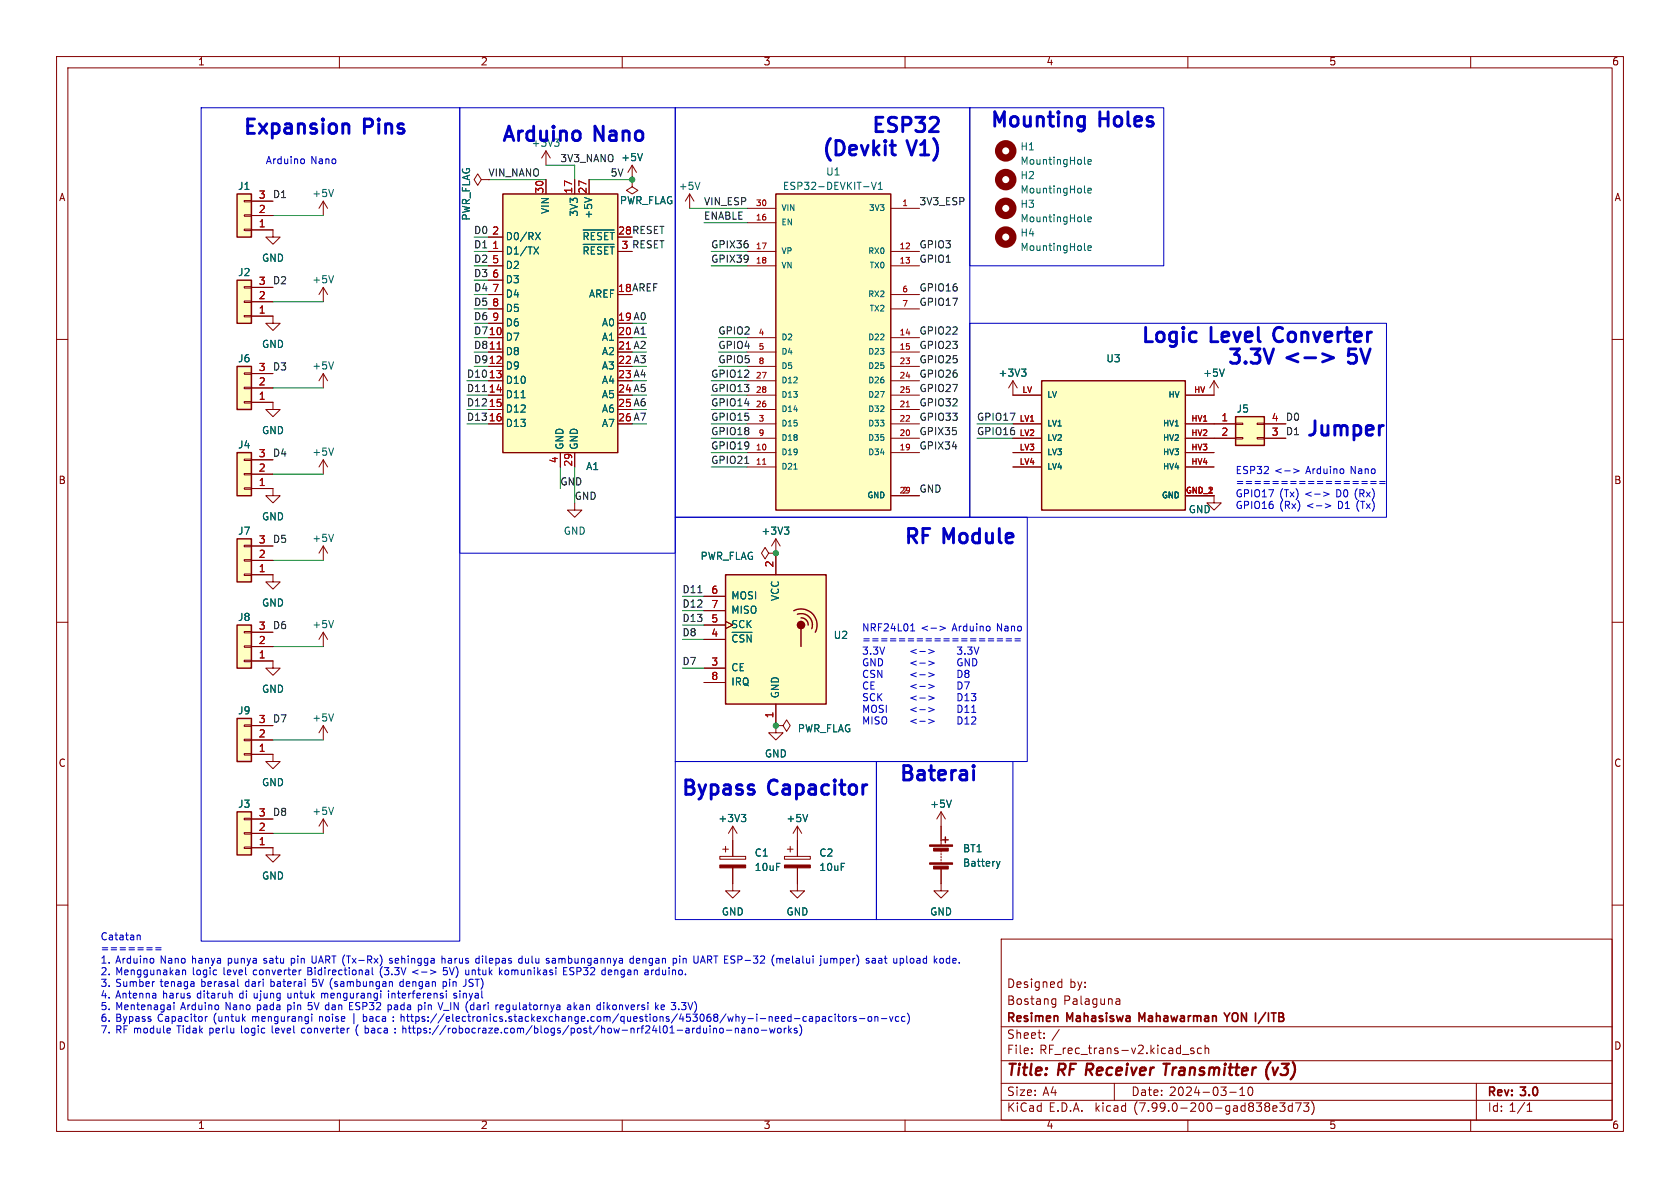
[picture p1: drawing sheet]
<svg xmlns="http://www.w3.org/2000/svg" width="297mm" height="210mm" viewBox="0 0 297 210" stroke-linecap="round" stroke-linejoin="round" font-family="sans-serif">
<g fill="none" stroke="#840000" stroke-width=".18">
<path d="M10 10h277v190h-277zM12 12h273v186h-273zM60 10v2M110 10v2M160 10v2M210 10v2M260 10v2M43.2 35.4h1.2v.3h-1.2zM43.2 38h1.2v.2h-1.2zM44.4 38.1h3.9M44.4 35.6h3.9M57.1 35.6l-.7 1.2"/>
<path d="M57.1 35.6v2.5M57.1 35.6l.8 1.2M85.1 31.8l-.6-1.1-.7 1.1 .7 1 .6-1h1.3M96.5 26.7v2.5M96.5 31.8v2.5M96.5 26.7l-.7 1.2M96.5 26.7l.8 1.2M101.6 31.8v2.5M104.1 31.8v2.5M111.8 31.8v1.2l1 .7-1 .6-1.1-.6 1.1-.7M111.8 31.8h.1M111.8 29.2l-.8 1.3"/>
<path d="M111.8 29.2v2.6M111.8 29.2l.7 1.3M121.9 34.3l-.7 1.3M121.9 34.3v2.5M121.9 34.3l.8 1.3M132.1 36.8h5.1M132.1 39.4h5.1M157.5 36.8h5.1M10 60h2M43.2 50.7h1.2v.2h-1.2zM43.2 53.2h1.2v.3h-1.2zM43.2 55.8h1.2v.2h-1.2z"/>
<path d="M43.2 40.5h1.2v.3h-1.2zM44.4 55.9h3.9v1.3h1.2l-1.2 1.2-1.3-1.2h1.3M44.4 40.6h3.9v1.3h1.2l-1.2 1.3-1.3-1.3h1.3M44.4 53.3h3.9M44.4 50.8h3.9M57.1 50.8v2.5M57.1 50.8l-.7 1.3M57.1 50.8l.8 1.3M86.4 44.5h2.5M86.4 47h2.5M86.4 59.7h2.5M86.4 52.1h2.5"/>
<path d="M86.4 54.6h2.5M86.4 41.9h2.5M86.4 49.5h2.5M86.4 57.2h2.5M109.2 44.5h2.6M132.1 44.5h5.1M132.1 47h5.1M132.1 59.7h5.1M157.5 44.5h5.1M157.5 47h5.1M157.5 59.7h5.1M157.5 52.1h5.1"/>
<path d="M157.5 54.6h5.1M285 60h2M43.2 65.9h1.2v.3h-1.2zM43.2 68.5h1.2v.2h-1.2zM43.2 71h1.2v.2h-1.2zM44.4 71.1h3.9v1.3h1.2l-1.2 1.3-1.3-1.3h1.3M44.4 68.6h3.9M44.4 66h3.9M57.1 66v2.6M57.1 66l-.7 1.3M57.1 66l.8 1.3M86.4 62.2h2.5"/>
<path d="M86.4 72.4h2.5M86.4 74.9h2.5M86.4 64.8h2.5M86.4 67.3h2.5M86.4 69.9h2.5M132.1 62.2h5.1M132.1 77.5h5.1M132.1 72.4h5.1M132.1 74.9h5.1M132.1 64.8h5.1M132.1 67.3h5.1M132.1 69.9h5.1"/>
<path d="M157.5 62.2h5.1M157.5 77.5h5.1M157.5 72.4h5.1M157.5 74.9h5.1M157.5 64.8h5.1M157.5 67.3h5.1M157.5 69.9h5.1M179.1 77.5h5M179.1 74.9h5M179.1 67.3v2.6h5M179.1 67.3l-.8 1.3M179.1 67.3l.7 1.3"/>
<path d="M209.5 77.5h8.9M209.5 74.9h8.9M214.6 67.3v2.6h-5.1M214.6 67.3l-.7 1.3M214.6 67.3l.8 1.3M218.4 77.3h1.3v.3h-1.3zM218.4 74.8h1.3v.3h-1.3zM222.2 77.3h1.3v.3h-1.3zM222.2 74.8h1.3v.3h-1.3zM223.5 77.5h3.8M223.5 74.9h3.8M43.2 96.4h1.2v.2h-1.2z"/>
<path d="M43.2 98.9h1.2v.3h-1.2zM43.2 81.2h1.2v.2h-1.2zM43.2 83.7h1.2v.2h-1.2zM43.2 86.2h1.2v.3h-1.2zM44.4 86.4h3.9v1.2h1.2l-1.2 1.3-1.3-1.3h1.3M44.4 99.1h3.9M44.4 96.5h3.9M44.4 83.8h3.9M44.4 81.3h3.9M57.1 81.3v2.5M57.1 96.5v2.6M57.1 96.5l-.7 1.3"/>
<path d="M57.1 96.5l.8 1.3M57.1 81.3l-.7 1.3M57.1 81.3l.8 1.3M99.1 80v2.6M101.6 88.9v1.3h1.3l-1.3 1.2-1.3-1.2h1.3M101.6 80v2.6M132.1 80h5.1M132.1 82.6h5.1M135.9 97.8l-.6-1-.7 1 .7 1 .6-1h1.3M137.2 97.8h.1M137.2 95.3l-.8 1.2M137.2 95.3v6.3"/>
<path d="M137.2 95.3l.7 1.2M157.5 80h5.1M157.5 87.6h5.1M179.1 80h5M179.1 82.6h5M209.5 87.6h5.1v1.3h1.3l-1.3 1.3-1.2-1.3h1.2M209.5 80h5.1M209.5 82.6h5.1M10 110h2M43.2 111.6h1.2v.3h-1.2zM43.2 114.2h1.2v.2h-1.2zM43.2 116.7h1.2v.3h-1.2z"/>
<path d="M43.2 101.5h1.2v.2h-1.2zM44.4 101.6h3.9v1.3h1.2l-1.2 1.2-1.3-1.2h1.3M44.4 116.8h3.9v1.3h1.2l-1.2 1.3-1.3-1.3h1.3M44.4 114.3h3.9M44.4 111.8h3.9M57.1 111.8v2.5M57.1 111.8l-.7 1.2M57.1 111.8l.8 1.2M124.5 118.1h3.8M124.5 113h3.8M124.5 110.5h3.8M124.5 105.4h3.8"/>
<path d="M124.5 108h3.8M128.3 109.9l1.2 .6-1.2 .6M285 110h2M43.2 128.1h1.2v.3h-1.2zM43.2 130.7h1.2v.2h-1.2zM43.2 133.2h1.2v.3h-1.2zM44.4 133.4h3.9v1.2h1.2l-1.2 1.3-1.3-1.3h1.3M44.4 130.8h3.9M44.4 128.3h3.9M57.1 128.3v2.5M57.1 128.3l-.7 1.2M57.1 128.3l.8 1.2"/>
<path d="M124.5 120.7h3.8M137.2 128.3h1.2l.7-1 .6 1-.6 1-.7-1M137.2 128.3h.1M137.2 128.3v1.2h1.2l-1.2 1.3-1.3-1.3h1.3M137.2 124.5v3.8M10 160h2M43.2 144.7h1.2v.2h-1.2zM43.2 147.2h1.2v.2h-1.2zM43.2 149.7h1.2v.3h-1.2zM44.4 149.9h3.9v1.2h1.2l-1.2 1.3-1.3-1.3h1.3M44.4 147.3h3.9M44.4 144.8h3.9"/>
<path d="M57.1 144.8v2.5M57.1 144.8l-.7 1.3M57.1 144.8l.8 1.3M127.3 151.4h4.5v.5h-4.5zM127.8 150.1h1M128.3 149.6v1M129.5 153.4v4.1h1.3l-1.3 1.3-1.2-1.3h1.2M129.5 146.1v5.3M129.5 146.1l-.7 1.2M129.5 146.1l.8 1.2M138.7 151.4h4.6v.5h-4.6zM139.2 150.1h1"/>
<path d="M139.7 149.6v1M141 153.4v4.1h1.2l-1.2 1.3-1.3-1.3h1.3M141 146.1l-.8 1.2M141 146.1v5.3M141 146.1l.7 1.2M166.4 153.7v3.8h1.2l-1.2 1.3-1.3-1.3h1.3M166.4 143.5l.7 1.3M166.4 143.5l-.8 1.3M166.4 143.5v5.9M166.4 150.4v.2M166.4 150.9v.2M166.4 151.4v.2"/>
<path d="M166.4 151.9v.2M166.4 152.4v.3M285 160h2M177 166h108v32h-108zM186.2 176.6h.4M186.6 176.6v1.2l-.1 .2-.4 .1M186.6 177.5l-.4 .1M187.3 173.6h.4M187.7 173.1v1.5M187.7 174.5l-.4 .1M197.5 176.6h.3l.2 .2v.8M198 177.5l-.5 .1"/>
<path d="M198 176.9l-.5 .1M60 198v2M110 198v2M160 198v2M177 194.5h108M177 191.5h108M177 187.5h108M177 181.5h108M182.4 186.1v.2M182.4 185.3v.2M184.6 183.4v.2M184.6 182.6v.2"/>
<path d="M197 191.5v3M209 186.4h1.2M210 198v2M211 185.3h-.3l-.2 .2v.2l.5 .1v.4h-.5M212.4 185.3h-.4l-.3 .2v.5l.1 .2h.6M213 185.4l.3-.1h.3l.1 1M213 184.8v1.5M217.4 193.1h1.1M219.2 193.7h.8M219.2 192.6l.4-.4v1.5M220.8 192.3l.2-.1a.81 .81 0 0 1 .6 .6 .81 .81 0 0 1-.3 .8l-.2 .1a.81 .81 0 0 1-.3-1.4zM226.2 195h1l-.5 .5 .4 .2v.6l-.2 .2h-.4l-.3-.2"/>
<path d="M228.5 195.5h-.5l-.3 .2v.5l.2 .2h.6M228.5 195v1.5M229 195h1l-.6 1.5M230.5 195h.9l-.5 .5 .4 .2v.6l-.2 .2h-.4l-.2-.2M231.9 194.7a1.72 1.72 0 0 1 0 2.3M260 198v2M261 191.5v6.5M270 196.5h.8M270 195.4l.4-.4v1.5"/>
</g>
<path d="M205.7 188h1.1M206.2 188l-.2 2M224.6 187.8a2.35 2.35 0 0 0-.4 3M228.5 187.8l.1 .1" fill="none" stroke="#840000" stroke-width=".4"/>
<path d="M216.4 179.1l.5 .7M216.9 179.8v.8M217.4 179.1l-.5 .7" fill="none" stroke="#840000" stroke-width=".3"/>
<g fill="none" stroke="#006464" stroke-width=".18">
<path d="M59 33.5l-.5 1.3M103.3 34.9l1.3 .4M113.6 27.1l-.4 1.3M123.7 32.2l-.4 1.3M154.1 32.2l.4 1.3 .4-1.3M155.3 33.5h.7M155.3 32.6l.3-.4v1.3M191.8 29h.1M191.8 34.1h.1M191.8 39.1l.1 .1M192.3 28.6l.6-.1v-.2l-.4-.1-.2 .2 .1 .6h.5M192.3 33.7l.6-.1v-.3h-.4l-.2 .2 .1 .6h.5"/>
<path d="M192.3 38.8l.6-.1v-.3h-.4l-.2 .1 .1 .6h.5M59 48.7l-.5 1.3M94.4 43.6l.8 1.3M94.7 41.1l.8 1.3M95.2 43.6l-.8 1.3M95.5 41.1l-.8 1.3M103.1 40.7h5.5M103.1 43.2h5.5M103.3 43.6v1.3M104 41.5l-.1-.3-.6-.1v1.3M104.5 43.6v1.3M105.1 41.1h-.6v1.3"/>
<path d="M106.4 41.2l-.5-.1-.3 .4M106.9 43.6v1.3M107.5 41.1h-.6v1.3M107.9 41.1h.7M108.2 41.1v1.3M108.2 43.6v1.3M191.8 44.2l.1 .1M192.3 43.9l.6-.2v-.2l-.4-.1-.2 .2 .1 .6h.5M59 79.2l-.5 1.3M59 64l-.5 1.2M180.6 65.2h.8l-.5 .5M181.1 65.7l.3 .3v.3l-.3 .2"/>
<path d="M216.4 65.2l-.4 1.3M59 94.4l-.5 1.3M138.7 93.2h.8l-.5 .5M139.2 93.7l.3 .2v.3l-.3 .2M59 109.7l-.5 1.3M129.4 111.8h3.6M130.3 112.3l-.2-.1-.3 .1-.3 .5M131.5 112.3l-.5-.1-.2 .4M132.8 112.2v1.3l-.7-1.3v1.3M59 126.2l-.5 1.3M59 142.7l-.5 1.3M131.1 144h.7l-.4 .5"/>
<path d="M131.6 144.5l.2 .2v.3l-.2 .2M142.8 144l-.4 1.2M168.2 141.4l-.4 1.3M176.2 152.3l.3 .8M176.5 153.1l-.1 .3M176.8 152.3l-.3 .8"/>
</g>
<g fill="#ffffc2" stroke="#ffffc2" stroke-width=".18">
<path d="M41.9 143.5h2.5v7.6h-2.5z"/>
<path d="M41.9 127h2.5v7.6h-2.5z"/>
<path d="M41.9 49.5h2.5v7.7h-2.5z"/>
<path d="M137.2 34.3h20.3v55.9h-20.3z"/>
<path d="M88.9 34.3h20.3v45.7h-20.3z"/>
<path d="M41.9 110.5h2.5v7.6h-2.5z"/>
<path d="M41.9 95.3h2.5v7.6h-2.5z"/>
<path d="M218.4 73.7h5.1v5h-5.1z"/>
<path d="M184.1 67.3h25.4v22.9h-25.4z"/>
<path d="M41.9 80h2.5v7.6h-2.5z"/>
<path d="M128.3 101.6h17.7v22.9h-17.7z"/>
<path d="M41.9 64.8h2.5v7.6h-2.5z"/>
<path d="M41.9 34.3h2.5v7.6h-2.5z"/>
</g>
<g fill="none" stroke="#840000" stroke-width=".25">
<path d="M41.9 34.3h2.5v7.6h-2.5zM88.9 34.3h20.3v45.7h-20.3zM137.2 34.3h20.3v55.9h-20.3zM41.9 49.5h2.5v7.7h-2.5zM41.9 64.8h2.5v7.6h-2.5zM184.1 67.3h25.4v22.9h-25.4zM218.4 73.7h5.1v5h-5.1zM41.9 95.3h2.5v7.6h-2.5zM41.9 80h2.5v7.6h-2.5zM41.9 110.5h2.5v7.6h-2.5zM128.3 101.6h17.7v22.9h-17.7zM140.3 108a2.84 2.84 0 0 1 3.3 .5 2.84 2.84 0 0 1 .5 3.3"/>
<path d="M141 108.6a1.99 1.99 0 0 1 2 .5 1.99 1.99 0 0 1 .5 2M141.6 109.2a1.23 1.23 0 0 1 1.3 1.3M141.6 111.1v3.2M41.9 127h2.5v7.6h-2.5zM41.9 143.5h2.5v7.6h-2.5zM166.6 148.5h1M167.1 148v1"/>
</g>
<path d="M87.9 61.7h.7M160.2 71.9h.6M134.8 82.1h.6" fill="none" stroke="#a90000" stroke-width=".18"/>
<g fill="none" stroke="#840000" stroke-width="1.3">
<circle cx="177.8" cy="26.7" r="1.27"/>
<circle cx="177.8" cy="36.8" r="1.27"/>
<circle cx="177.8" cy="31.7" r="1.27"/>
<circle cx="177.8" cy="41.9" r="1.27"/>
</g>
<g fill="#840000" stroke="#840000" stroke-width=".18">
<path d="M164.3 152.5h4.1v.3h-4.1z"/>
<path d="M164.3 149.4h4.1v.2h-4.1z"/>
<path d="M165 153.1h2.6v.5h-2.6z"/>
<path d="M165 149.9h2.6v.5h-2.6z"/>
<path d="M127.3 152.9h4.5v.5h-4.5z"/>
<path d="M138.7 152.9h4.6v.5h-4.6z"/>
</g>
<circle cx="141.6" cy="110.5" r=".63" fill="#840000" stroke="#840000" stroke-width=".25"/>
<g fill="none" stroke="#0000c2" stroke-width=".18">
<path d="M35.6 19.1h45.7v147.3h-45.7zM81.3 19.1h38.1v78.7h-38.1zM119.4 19.1h52v72.3h-52zM171.4 19.1h34.3v27.9h-34.3zM53.6 28.1l.2 .2v.4l-.2 .2M171.4 57.2h73.7v34.2h-73.7zM119.4 91.4h62.2v43.2h-62.2zM228.7 82.9l1 .3-1 .4M234 87l1 .4-1 .3M234.3 89l1 .4-1 .4M236 85.1h1M236 85.5h1"/>
<path d="M237.6 85.1h1M237.6 85.5h1M239.2 85.1h1M239.2 85.5h1M240.8 85.1h.9M240.8 85.5h.9M242.3 85.1h1M242.3 85.5h1M243.9 85.1h1M243.9 85.5h1M161 111.5h.7M161.1 110.6l.3-.3v1.2"/>
<path d="M162 114.8l-1 .4 1 .3M162.6 115.2h1M162.6 119.3h1M164.2 114.8l.9 .4-.9 .3M164.2 116.9l.9 .3-.9 .4M164.2 118.9l.9 .4-.9 .3M166.2 110.7l.9 .4-.9 .3M169.4 118.5a.64 .64 0 0 1 .7 .6 .64 .64 0 0 1-.7 .7zM169.5 116.5a.61 .61 0 0 0-.2 .8 .61 .61 0 0 0 .8 .3v-.4h-.3M170.8 119l-.2-.2 .2-.3h.3l.2 .2-.2 .3M170.8 119l-.2 .3v.3l.2 .2 .4-.1 .1-.2-.1-.3-.1-.2M170.8 119h.3"/>
<path d="M171.1 114.4h.7l-.4 .5 .4 .1v.4l-.2 .2h-.4M171.4 116.4v1.3l-.8-1.3v1.3M171.6 112.9h.9M171.6 113.3h.9M172 116.4a.64 .64 0 0 1 .7 .7 .64 .64 0 0 1-.7 .6zM172.2 114.4l.4 1.2 .5-1.2M173.1 112.9h1M173.1 113.3h1M174.7 112.9h1M174.7 113.3h1M176.3 112.9h1M176.3 113.3h1"/>
<path d="M177.9 112.9h.9M177.9 113.3h.9M179.4 112.9h1M179.4 113.3h1M119.4 134.6h35.5v28h-35.5zM154.9 134.6h24.2v28h-24.2zM162 121l-1 .3 1 .4M162.6 121.3h1M164.2 121l.9 .3-.9 .4M164.2 123l.9 .4-.9 .4M164.2 125.1l.9 .4-.9 .3M164.2 127.1l.9 .4-.9 .4"/>
<path d="M169.4 120.6a.64 .64 0 0 1 .7 .6 .64 .64 0 0 1-.7 .6zM169.4 122.6a.64 .64 0 0 1 .7 .6 .64 .64 0 0 1-.7 .7zM169.4 124.7a.64 .64 0 0 1 .7 .6 .64 .64 0 0 1-.7 .6zM169.4 126.7a.64 .64 0 0 1 .7 .7 .64 .64 0 0 1-.7 .6zM170.5 120.6h.9l-.6 1.2M170.6 123.9h.7M170.6 123l.3-.4v1.3M170.6 125l.3-.3v1.2M170.6 127.1l.3-.4v1.3M170.6 125.9h.7M170.6 128h.7M171.7 122.6h.8l-.4 .5 .3 .1v.6l-.1 .1-.6-.1"/>
<path d="M171.8 126.8l.5-.1 .2 .4-.8 .9h.8M171.8 125.9h.7M171.8 125l.3-.3v1.2M24.4 165.3l.4 .2v.6M25.9 167.5h1M25.9 167.9h1M27.1 169.5v.6M27.5 167.5h1M27.5 167.9h1M30.8 177.6v.9M32.3 171.5v.8M32.3 171.6l.2-.1h.3v.8"/>
<path d="M36.3 179.7v.8M36.7 179.7l-.4 .2M40.9 175.6l.2 .2v.6M42 174.2l.2 .2M53.1 171.5h-.1M55.1 179.7v.8M55.2 169v1l.1 .2M56.9 175.6v.8M56.9 175.6v.1M61.8 177.8h.4M61.8 177.2v1.3h.6M64.2 179.3v1.2"/>
<path d="M64.4 179.7l-.2 .1M65 171.5l.2 .2v.6M65.2 172.3h-.4M65.2 171.8h-.4M65.8 171v1.1l.2 .2M67.3 175.6v.8M68.6 178.4l.4 .1M68.6 177.6v1.3M68.7 175.6v.8M68.8 170.2l.4 .1M69 177.6l-.4 .1M69.2 173.5l.2 .2v.7"/>
<path d="M69.2 169.4l-.4 .2 .1 .2h.3M69.5 179.8v.1M70.9 173.5l-.2 .3v.3l.2 .3M73.9 171.5l-1 .3 1 .4M74 178.4h.4M74 177.7h.4M74 177.6v1.3M74.5 171.8h1M76.1 171.5l1 .3-1 .4M77.4 177.2l.5 1.3 .4-1.3M78.1 169v1.3M78.3 173.5v1.3"/>
<path d="M78.3 174.3l.4 .1M78.4 172.2l.4 .1M78.6 169.5l-.3-.1-.2 .1M78.7 173.5l-.4 .1M78.9 175.6v.8M79 171h-.6v.7l.4-.2M80.2 176.4h.4M80.4 175.6l-.2 .2 .4 .2M82.3 172.1l.4 .2M82.4 173.1v.9l-.4 .4M84.7 169.5l-.4-.1-.2 .3 .1 .5h.5M87.7 177.6v.9"/>
<path d="M88 177.6l-.3 .3M88.3 171v1.3M88.4 171.8l.4 .5M88.6 177.6l-.2 .2v.5l.2 .2M88.8 171.5l-.5 .5M89 177.9l-.6 .2M92.3 169.5l-.4-.1-.2 .3 .1 .5h.5M92.3 169v1.3M96.7 169.8l.4 .1v.2l-.2 .2h-.2M96.7 169.4l.4 .1M99.6 171v1.3h.6M99.6 171.7h.5"/>
<path d="M100.4 177.7h.4l.1 .8M100.9 177.9l-.4 .1-.2 .2 .2 .3 .4-.1M107 172.3h-.4M107 171v1.3M112 169.5l-.4-.1-.2 .3 .1 .5h.5M112 169v1.3M114 172.3h.6M114.5 171.5l.1 .8M114.6 171.8l-.6 .1M115.9 177.2v1.3M116 178l.4 .5M116.4 177.6l-.5 .5"/>
<path d="M117.3 177.6h-.2l-.2 .2v.6l.4 .1M117.5 177.9l-.6 .2M119.1 169.4h.3l.2 .3v.4l-.5 .2M124.3 169l-.5 1.3M136.5 170.2l.3 .5M136.8 168.8l-.3 .6M137.3 169.5l.4-.1 .2 .2M137.3 169.4v.9M137.9 169.6v.7M138.1 169.4l-.2 .2M142.6 179.8l-.4-.1-.2 .2 .1 .6h.5M143.1 179.8h.5l.1 .7"/>
<path d="M144.3 179.8l.3-.1 .3 .2-.2 .6h-.4M144.3 179.7v1.3M145.1 169v.1M145.4 179.8h.5l.1 .7M145.7 169.4l.1 .8 .3 .1 .2-.2M146.3 169.4v.9M147.1 179.8l-.4-.1-.2 .2 .1 .6h.5M147.6 179.3v.1M147.6 179.7v.8M148.1 179.7h.5M148.3 179.3v1.1l.3 .1M149 179.8l.2-.1 .3 .1 .1 .5-.1 .2h-.3l-.2-.1z"/>
<path d="M150.1 179.7v.8M150.5 179.7l-.4 .2M151.3 179.8l-.3-.1-.1 .2v.2l.4 .1v.3h-.4M153.5 179.8l.2-.1 .4 .1v.5l-.1 .2h-.3l-.2-.1zM154.2 169.5h.5l.1 .8M154.7 179.8l.1-.1 .3 .1 .1 .7M154.7 179.7v.8M154.8 169.7l-.5 .1-.1 .2 .1 .3 .5-.1M157.3 179.7l.3 .8 .3-.8M158.9 179.8l-.4-.1-.2 .2 .1 .6h.5M159.3 169.4h.2l.3 .3-.1 .4-.4 .2M160 179.8l-.4-.1-.2 .2 .1 .6h.5"/>
<path d="M160.4 179.1a1.46 1.46 0 0 1 0 1.9M166.1 169.7l.3-.3 .3 .1 .1 .2-.1 .5-.3 .1-.3-.3M30.1 181.8v.3l-.6 .1M53.4 181.8l-.1 .2 .1 .5M63 181.7l-.1 .5 .3 .8M64.2 180.5h.2M69.5 180.4v.1M69.8 182.5v.1M69.8 181.8v.1M126.1 181.8v.8M126.2 181.8l-.1 .1M126.6 181.8l.1 .8"/>
<path d="M127.3 181.8l-.1 .6 .3 .2 .3-.1 .1-.1-.1-.6M128.4 182.1h1M130 181.8v.8M130.1 181.8l-.1 .1M130.5 181.8v.8M131.6 181.8l.1 .8M131.7 182.1h-.4l-.2 .2 .2 .3 .4-.1M132.3 181.8v.8M132.4 181.8l-.1 .1M132.8 181.8v.8M133.5 181.8l-.1 .6 .2 .2 .3-.1 .2-.1-.2-.6M134.6 182.1h1"/>
<path d="M136 181.8l.3 .8 .2-.6 .3 .6 .2-.8M137.6 181.8l-.2 .6 .3 .2 .3-.1 .1-.1-.1-.6M138.6 181.8v.8M138.8 181.8l-.2 .2M139.4 181.3v1.3M139.6 182.1l.3 .5M139.9 181.8l-.5 .4M140.4 180.1h1M140.5 181.8v.3l.4 .1v.2l-.1 .2-.4-.1M140.6 181.8h.3M141.4 181.2a1.46 1.46 0 0 1 0 1.9M143.7 180l-.5 .1-.2 .1 .2 .3h.5"/>
<path d="M146 180l-.5 .1-.2 .1 .2 .3h.5M151.9 180.1h1M155.8 180.1h1"/>
</g>
<path d="M157.3 25.7h1M157.7 24.8v2.2l.1 .3 .5 .1M165.4 20.7a.69 .69 0 0 1 .4 1.1l-1.5 1.5h1.6M233.8 62.5l1.9 .7-1.9 .8M172.1 135.3v.3M172.1 136.2v1.7M172.1 135.3l-.1 .2 .1 .1M172.1 135.3l.1 .2-.1 .1" fill="none" stroke="#0000c2" stroke-width=".51"/>
<g fill="none" stroke="#009600" stroke-width=".18">
<path d="M48.3 38.1h8.8M86.4 31.8h10.1M96.5 29.2h5.1v2.6M104.1 31.8h7.7M121.9 36.8h10.2M124.5 39.4h7.6M48.3 53.3h8.8M83.8 44.5h2.6M125.7 44.5h6.4M125.7 47h6.4M127 59.7h5.1M48.3 68.6h8.8"/>
<path d="M82.5 67.3h3.9M82.5 72.4h3.9M82.5 69.9h3.9M82.5 74.9h3.9M125.7 67.3h6.4M125.7 72.4h6.4M125.7 69.9h6.4M125.7 77.5h6.4M125.7 74.9h6.4M127 62.2h5.1M127 64.8h5.1M172.7 77.5h6.4"/>
<path d="M172.7 74.9h6.4M48.3 99.1h8.8M48.3 83.8h8.8M99.1 82.6v3.8M101.6 82.6v6.3M125.7 82.6h6.4M125.7 80h6.4M48.3 114.3h8.8M120.6 108h3.9M120.6 110.5h3.9M120.6 105.4h3.9M120.6 113h3.9"/>
<path d="M120.6 118.1h3.9M48.3 130.8h8.8M48.3 147.3h8.8"/>
</g>
<g fill="#009600" stroke="#009600" stroke-width=".18">
<circle cx="137.2" cy="128.3" r=".46"/>
<circle cx="137.2" cy="97.8" r=".46"/>
<circle cx="111.8" cy="31.8" r=".46"/>
</g>
<g font-size="3.5" fill="#0000c2">
<text x="153.5" y="23.8">ESP32</text>
<text x="175.3" y="22.9">Mounting</text>
<text x="194.6" y="22.9">Holes</text>
<text x="43.2" y="24.1">Expansion</text>
<text x="64.6" y="24.1">Pins</text>
<text x="88.9" y="25.4">Arduino</text>
<text x="105.3" y="25.4">Nano</text>
<text x="144.7" y="27.9">(Devkit</text>
<text x="160.1" y="27.9">V1)</text>
<text x="201.9" y="61">Logic</text>
<text x="214.3" y="61">Level</text>
<text x="217.2" y="64.8">3.3V</text>
<text x="226.2" y="61">Converter</text>
<text x="227.7" y="64.8">&lt;-&gt;</text>
<text x="239.4" y="64.8">5V</text>
<text x="231.1" y="77.5">Jumper</text>
<text x="160" y="96.5">RF Module</text>
<text x="120.6" y="141">Bypass</text>
<text x="136.1" y="141">Capacitor</text>
<text x="158.4" y="138.4">Baterai</text>
</g>
<g font-size="2.8" fill="#840000">
<text x="178" y="190.8">Title:</text>
<text x="187.1" y="190.8">RF Receiver</text>
<text x="207" y="190.8">Transmitter</text>
<text x="225.7" y="190.8">(v3)</text>
</g>
<g font-size="2.1" fill="#840000">
<text x="178" y="177.9">Bostang</text>
<text x="178" y="174.9">Designed</text>
<text x="188" y="177.9">Palaguna</text>
<text x="189.1" y="174.9">by:</text>
<text x="178" y="183.9">Sheet:</text>
<text x="178" y="181.1">Resimen</text>
<text x="185.9" y="183.9">/</text>
<text x="188.7" y="181.1">Mahasiswa</text>
<text x="201.9" y="181.1">Mahawarman</text>
<text x="217.6" y="181.1">YON I/ITB</text>
<text x="178" y="186.6">File:</text>
<text x="183.8" y="186.6">RF_rec_trans-v2.kicad_sch</text>
<text x="178" y="196.8">KiCad</text>
<text x="178" y="194">Size:</text>
<text x="184.3" y="194">A4</text>
<text x="185.4" y="196.8">E.D.A.</text>
<text x="193.7" y="196.8">kicad</text>
<text x="200" y="194">Date:</text>
<text x="200.6" y="196.8">(7.99.0-200-gad838e3d73)</text>
<text x="206.7" y="194">2024-03-10</text>
<text x="263" y="194.2">Rev:</text>
<text x="263" y="196.8">Id: 1/1</text>
<text x="269" y="194.2">3.0</text>
</g>
<g font-size="1.8" fill="#840000">
<text x="35" y="11.8">1</text>
<text x="85" y="11.8">2</text>
<text x="135" y="11.8">3</text>
<text x="185" y="11.8">4</text>
<text x="235" y="11.8">5</text>
<text x="285" y="11.8">6</text>
<text x="10.4" y="35.8">A</text>
<text x="86.4" y="31.4">VIN_NANO</text>
<text x="285.4" y="35.8">A</text>
<text x="109.2" y="41.7">28 RESET</text>
<text x="109.2" y="51.8">18 AREF</text>
<text x="109.2" y="56.9">19 A0</text>
<text x="109.2" y="59.4">20 A1</text>
<text x="109.2" y="64.5">22 A3</text>
<text x="109.2" y="67.1">23 A4</text>
<text x="109.2" y="69.6">24 A5</text>
<text x="109.2" y="72.1">25 A6</text>
<text x="109.2" y="74.7">26 A7</text>
<text x="10.3" y="85.8">B</text>
<text x="285.3" y="85.8">B</text>
<text x="10.3" y="135.8">C</text>
<text x="285.3" y="135.8">C</text>
<text x="10.3" y="185.8">D</text>
<text x="285.3" y="185.8">D</text>
<text x="35" y="199.8">1</text>
<text x="85" y="199.8">2</text>
<text x="135" y="199.8">3</text>
<text x="185" y="199.8">4</text>
<text x="235" y="199.8">5</text>
<text x="285" y="199.8">6</text>
</g>
<g font-size="1.8" fill="#0000c2">
<text x="47" y="29.2">Arduino</text>
<text x="55" y="29.2">Nano</text>
<text x="93.9" y="26.2">+3V3</text>
<text x="218.4" y="84">ESP32</text>
<text x="225.4" y="84">&lt;-&gt;</text>
<text x="231" y="84">Arduino</text>
<text x="238.9" y="84">Nano</text>
<text x="218.4" y="86.1">=================</text>
<text x="218.4" y="88.1">GPIO17</text>
<text x="226.2" y="88.1">(Tx)</text>
<text x="230.8" y="88.1">&lt;-&gt;</text>
<text x="236.4" y="88.1">D0 (Rx)</text>
<text x="218.4" y="90.2">GPIO16</text>
<text x="226.2" y="90.2">(Rx)</text>
<text x="231.1" y="90.2">&lt;-&gt;</text>
<text x="236.7" y="90.2">D1 (Tx)</text>
<text x="152.4" y="111.8">NRF24L01</text>
<text x="152.4" y="113.9">==================</text>
<text x="162.8" y="111.8">&lt;-&gt;</text>
<text x="168.5" y="111.8">Arduino</text>
<text x="176.4" y="111.8">Nano</text>
<text x="152.4" y="115.9">3.3V</text>
<text x="152.4" y="118">GND &lt;-&gt; GND</text>
<text x="167.2" y="115.9">3.3V</text>
<text x="152.4" y="120">CSN &lt;-&gt; D8</text>
<text x="152.4" y="122.1">CE &lt;-&gt; D7</text>
<text x="152.4" y="124.2">SCK &lt;-&gt; D13</text>
<text x="152.4" y="126.2">MOSI &lt;-&gt; D11</text>
<text x="152.4" y="128.3">MISO &lt;-&gt; D12</text>
<text x="17.8" y="166.4">Catatan</text>
<text x="17.8" y="168.5">=======</text>
<text x="17.8" y="170.5">1. Arduino</text>
<text x="17.8" y="172.6">2. Menggunakan</text>
<text x="28.4" y="170.5">Nano</text>
<text x="34.1" y="170.5">hanya</text>
<text x="34.1" y="172.6">logic</text>
<text x="39.7" y="172.6">level</text>
<text x="40.6" y="170.5">punya</text>
<text x="45" y="172.6">converter</text>
<text x="47" y="170.5">satu</text>
<text x="52" y="170.5">pin</text>
<text x="54.8" y="172.6">Bidirectional</text>
<text x="55.8" y="170.5">UART (Tx-Rx)</text>
<text x="67.7" y="172.6">(3.3V</text>
<text x="69.7" y="170.5">sehingga</text>
<text x="79.1" y="170.5">harus</text>
<text x="79.1" y="172.6">5V)</text>
<text x="83.2" y="172.6">untuk</text>
<text x="85.3" y="170.5">dilepas</text>
<text x="89.3" y="172.6">komunikasi</text>
<text x="93" y="170.5">dulu</text>
<text x="98" y="170.5">sambungannya</text>
<text x="100.7" y="172.6">ESP32</text>
<text x="107.7" y="172.6">dengan</text>
<text x="112.9" y="170.5">dengan</text>
<text x="115.4" y="172.6">arduino.</text>
<text x="120.6" y="170.5">pin</text>
<text x="124.4" y="170.5">UART ESP-32</text>
<text x="138.5" y="170.5">(melalui</text>
<text x="147.2" y="170.5">jumper)</text>
<text x="155.4" y="170.5">saat</text>
<text x="160.4" y="170.5">upload</text>
<text x="167.7" y="170.5">kode.</text>
<text x="17.8" y="174.7">3. Sumber</text>
<text x="17.8" y="176.7">4. Antenna</text>
<text x="17.8" y="178.8">5. Mentenagai</text>
<text x="28.4" y="174.7">tenaga</text>
<text x="28.9" y="176.7">harus</text>
<text x="32.1" y="178.8">Arduino</text>
<text x="35" y="176.7">ditaruh</text>
<text x="35.7" y="174.7">berasal</text>
<text x="40" y="178.8">Nano</text>
<text x="42.6" y="176.7">di</text>
<text x="43.7" y="174.7">dari</text>
<text x="45.3" y="176.7">ujung</text>
<text x="45.7" y="178.8">pada</text>
<text x="48.2" y="174.7">baterai</text>
<text x="51.2" y="178.8">pin</text>
<text x="51.4" y="176.7">untuk</text>
<text x="55" y="178.8">5V dan</text>
<text x="55.8" y="174.7">5V (sambungan</text>
<text x="57.4" y="176.7">mengurangi</text>
<text x="62.5" y="178.8">ESP32</text>
<text x="69.4" y="176.7">interferensi</text>
<text x="69.4" y="178.8">pada</text>
<text x="71.5" y="174.7">dengan</text>
<text x="74.9" y="178.8">pin</text>
<text x="78.7" y="178.8">V_IN (dari</text>
<text x="79.2" y="174.7">pin</text>
<text x="81.1" y="176.7">sinyal</text>
<text x="83" y="174.7">JST)</text>
<text x="89" y="178.8">regulatornya</text>
<text x="101.8" y="178.8">akan</text>
<text x="107.2" y="178.8">dikonversi</text>
<text x="117.6" y="178.8">ke 3.3V)</text>
<text x="17.8" y="180.8">6. Bypass</text>
<text x="17.8" y="182.9">7. RF module</text>
<text x="28" y="180.8">Capacitor</text>
<text x="31.5" y="182.9">Tidak</text>
<text x="37.3" y="182.9">perlu</text>
<text x="37.9" y="180.8">(untuk</text>
<text x="43" y="182.9">logic</text>
<text x="44.9" y="180.8">mengurangi</text>
<text x="48.6" y="182.9">level</text>
<text x="53.9" y="182.9">converter</text>
<text x="56.8" y="180.8">noise</text>
<text x="62.7" y="180.8">|</text>
<text x="63.7" y="182.9">( baca</text>
<text x="64.8" y="180.8">baca</text>
<text x="70.2" y="180.8">: https://electronics.stackexchange.com/questions/453068/why-i-need-capacitors-on-vcc)</text>
<text x="70.8" y="182.9">: https://robocraze.com/blogs/post/how-nrf24l01-arduino-nano-works)</text>
</g>
<g font-size="1.8" fill="#0f0f0f">
<text x="99.1" y="28.9">3V3_NANO</text>
<text x="48.3" y="35.2">D1</text>
<text x="107.9" y="31.4">5V</text>
<text x="124.5" y="36.5">VIN_ESP</text>
<text x="124.5" y="39">ENABLE</text>
<text x="162.6" y="36.5">3V3_ESP</text>
<text x="83.8" y="44.1">D1</text>
<text x="109.8" y="44.2">3 RESET</text>
<text x="125.7" y="46.6">GPIX39</text>
<text x="125.7" y="44.1">GPIX36</text>
<text x="162.6" y="46.6">GPIO1</text>
<text x="162.6" y="44.1">GPIO3</text>
<text x="48.3" y="50.5">D2</text>
<text x="162.6" y="51.7">GPIO16</text>
<text x="127" y="59.3">GPIO2</text>
<text x="162.6" y="54.3">GPIO17</text>
<text x="162.6" y="59.3">GPIO22</text>
<text x="48.3" y="65.7">D3</text>
<text x="127" y="64.4">GPIO5</text>
<text x="127" y="61.9">GPIO4</text>
<text x="162.6" y="64.4">GPIO25</text>
<text x="162.6" y="61.9">GPIO23</text>
<text x="82.5" y="69.5">D11</text>
<text x="82.5" y="67">D10</text>
<text x="125.7" y="69.5">GPIO13</text>
<text x="125.7" y="67">GPIO12</text>
<text x="162.6" y="69.5">GPIO27</text>
<text x="162.6" y="67">GPIO26</text>
<text x="82.5" y="74.6">D13</text>
<text x="82.5" y="72">D12</text>
<text x="125.7" y="74.6">GPIO15</text>
<text x="125.7" y="77.1">GPIO18</text>
<text x="125.7" y="72">GPIO14</text>
<text x="162.6" y="72">GPIO32</text>
<text x="162.6" y="74.6">GPIO33</text>
<text x="162.6" y="77.1">GPIX35</text>
<text x="172.7" y="74.6">GPIO17</text>
<text x="172.7" y="77.1">GPIO16</text>
<text x="227.3" y="74.6">D0</text>
<text x="227.3" y="77.1">D1</text>
<text x="48.3" y="80.9">D4</text>
<text x="125.7" y="79.7">GPIO19</text>
<text x="125.7" y="82.2">GPIO21</text>
<text x="162.6" y="79.7">GPIX34</text>
<text x="99.1" y="86">GND</text>
<text x="101.6" y="88.6">GND</text>
<text x="162.6" y="87.3">GND</text>
<text x="48.3" y="96.2">D5</text>
<text x="120.6" y="107.6">D12</text>
<text x="120.6" y="105.1">D11</text>
<text x="48.3" y="111.4">D6</text>
<text x="120.6" y="110.1">D13</text>
<text x="120.6" y="112.7">D8</text>
<text x="120.6" y="117.8">D7</text>
<text x="48.3" y="127.9">D7</text>
<text x="48.3" y="144.4">D8</text>
</g>
<g font-size="1.8" fill="#006464">
<text x="109.8" y="28.8">+5V</text>
<text x="180.3" y="26.9">H1</text>
<text x="180.3" y="29.4">MountingHole</text>
<text x="42" y="33.8">J1</text>
<text x="55.2" y="35.1">+5V</text>
<text x="119.9" y="33.8">+5V</text>
<text x="138.3" y="33.8">ESP32-DEVKIT-V1</text>
<text x="146" y="31.3">U1</text>
<text x="180.3" y="31.9">H2</text>
<text x="180.3" y="34.5">MountingHole</text>
<text x="83.4" y="39.1" transform="rotate(-90 83.4 39.1)">PWR_FLAG</text>
<text x="97.3" y="37.9" transform="rotate(-90 97.3 37.9)">VIN</text>
<text x="102.4" y="38.4" transform="rotate(-90 102.4 38.4)">3V3</text>
<text x="105" y="38.8" transform="rotate(-90 105 38.8)">+5V</text>
<text x="109.5" y="36.4">PWR_FLAG</text>
<text x="180.3" y="37">H3</text>
<text x="180.3" y="39.6">MountingHole</text>
<text x="46.3" y="46.5">GND</text>
<text x="89.4" y="45.3">D1/TX</text>
<text x="89.4" y="42.7">D0/RX</text>
<text x="89.4" y="47.8">D2</text>
<text x="102.8" y="43.3">~{RESET}</text>
<text x="102.8" y="45.9">~{RESET}</text>
<text x="180.3" y="42.1">H4</text>
<text x="180.3" y="44.6">MountingHole</text>
<text x="42" y="49.1">J2</text>
<text x="55.2" y="50.4">+5V</text>
<text x="89.4" y="50.4">D3</text>
<text x="89.4" y="52.9">D4</text>
<text x="104" y="52.9">AREF</text>
<text x="89.4" y="55.4">D5</text>
<text x="89.4" y="58">D6</text>
<text x="106.3" y="58">A0</text>
<text x="42" y="64.3">J6</text>
<text x="46.3" y="61.8">GND</text>
<text x="55.2" y="65.6">+5V</text>
<text x="89.4" y="60.5">D7</text>
<text x="89.4" y="63.1">D8</text>
<text x="89.4" y="65.6">D9</text>
<text x="106.3" y="60.5">A1</text>
<text x="106.3" y="63.1">A2</text>
<text x="106.3" y="65.6">A3</text>
<text x="195.5" y="64.3">U3</text>
<text x="89.4" y="68.1">D10</text>
<text x="89.4" y="70.7">D11</text>
<text x="106.3" y="68.1">A4</text>
<text x="106.3" y="70.7">A5</text>
<text x="176.5" y="66.9">+3V3</text>
<text x="212.6" y="66.9">+5V</text>
<text x="46.3" y="77">GND</text>
<text x="89.4" y="73.2">D12</text>
<text x="89.4" y="75.8">D13</text>
<text x="106.3" y="73.2">A6</text>
<text x="106.3" y="75.8">A7</text>
<text x="218.6" y="73.2">J5</text>
<text x="42" y="79.6">J4</text>
<text x="55.2" y="80.8">+5V</text>
<text x="99.9" y="79.5" transform="rotate(-90 99.9 79.5)">GND</text>
<text x="102.4" y="79.5" transform="rotate(-90 102.4 79.5)">GND</text>
<text x="103.6" y="83.4">A1</text>
<text x="42" y="94.8">J7</text>
<text x="46.3" y="92.3">GND</text>
<text x="99.6" y="94.8">GND</text>
<text x="134.6" y="94.8">+3V3</text>
<text x="210.1" y="91">GND</text>
<text x="55.2" y="96.1">+5V</text>
<text x="123.8" y="99.3">PWR_FLAG</text>
<text x="46.3" y="107.5">GND</text>
<text x="129.3" y="106.2">MOSI</text>
<text x="138" y="106.4" transform="rotate(-90 138 106.4)">VCC</text>
<text x="42" y="110">J8</text>
<text x="55.2" y="111.3">+5V</text>
<text x="129.3" y="111.3">SCK</text>
<text x="129.3" y="108.8">MISO</text>
<text x="147.3" y="113.2">U2</text>
<text x="129.3" y="118.9">CE</text>
<text x="129.3" y="114.5">~{CSN}</text>
<text x="46.3" y="122.7">GND</text>
<text x="129.3" y="121.5">IRQ</text>
<text x="138" y="123.4" transform="rotate(-90 138 123.4)">GND</text>
<text x="42" y="126.6">J9</text>
<text x="55.2" y="127.8">+5V</text>
<text x="141" y="129.7">PWR_FLAG</text>
<text x="135.2" y="134.2">GND</text>
<text x="42" y="143.1">J3</text>
<text x="46.3" y="139.3">GND</text>
<text x="164.4" y="143.1">+5V</text>
<text x="55.2" y="144.3">+5V</text>
<text x="126.9" y="145.6">+3V3</text>
<text x="139" y="145.6">+5V</text>
<text x="46.3" y="155.8">GND</text>
<text x="133.4" y="151.7">C1</text>
<text x="133.4" y="154.2">10uF</text>
<text x="144.8" y="151.7">C2</text>
<text x="144.8" y="154.2">10uF</text>
<text x="170.2" y="150.9">BT1</text>
<text x="170.2" y="153.5">Battery</text>
<text x="127.5" y="162.1">GND</text>
<text x="139" y="162.1">GND</text>
<text x="164.4" y="162.1">GND</text>
</g>
<g font-size="1.8" fill="#a90000">
<text x="45.7" y="35.3">3</text>
<text x="96.3" y="34.3" transform="rotate(-90 96.3 34.3)">30</text>
<text x="101.3" y="34.3" transform="rotate(-90 101.3 34.3)">17</text>
<text x="103.9" y="34.3" transform="rotate(-90 103.9 34.3)">27</text>
<text x="45.7" y="40.4">1</text>
<text x="45.7" y="37.8">2</text>
<text x="87" y="41.7">2</text>
<text x="109.2" y="41.7">28</text>
<text x="87" y="44.2">1</text>
<text x="87" y="46.7">5</text>
<text x="109.8" y="44.2">3</text>
<text x="45.7" y="53.1">2</text>
<text x="45.7" y="50.5">3</text>
<text x="87" y="49.3">6</text>
<text x="87" y="51.8">7</text>
<text x="109.2" y="51.8">18</text>
<text x="45.7" y="55.6">1</text>
<text x="86.4" y="59.4">10</text>
<text x="87" y="54.4">8</text>
<text x="87" y="56.9">9</text>
<text x="109.2" y="56.9">19</text>
<text x="109.2" y="59.4">20</text>
<text x="45.7" y="65.8">3</text>
<text x="86.4" y="62">11</text>
<text x="86.4" y="64.5">12</text>
<text x="109.2" y="62">21 A2</text>
<text x="109.2" y="62">21</text>
<text x="109.2" y="64.5">22</text>
<text x="45.7" y="70.9">1</text>
<text x="45.7" y="68.3">2</text>
<text x="86.4" y="67.1">13</text>
<text x="86.4" y="69.6">14</text>
<text x="109.2" y="67.1">23</text>
<text x="109.2" y="69.6">24</text>
<text x="86.4" y="72.1">15</text>
<text x="86.4" y="74.7">16</text>
<text x="109.2" y="72.1">25</text>
<text x="109.2" y="74.7">26</text>
<text x="215.9" y="74.7">1</text>
<text x="215.9" y="77.2">2</text>
<text x="224.8" y="77.2">3</text>
<text x="224.8" y="74.7">4</text>
<text x="45.7" y="83.6">2</text>
<text x="45.7" y="81">3</text>
<text x="98.8" y="81.9" transform="rotate(-90 98.8 81.9)">4</text>
<text x="101.3" y="82.6" transform="rotate(-90 101.3 82.6)">29</text>
<text x="45.7" y="86.1">1</text>
<text x="45.7" y="101.3">1</text>
<text x="45.7" y="98.8">2</text>
<text x="45.7" y="96.3">3</text>
<text x="136.9" y="100.4" transform="rotate(-90 136.9 100.4)">2</text>
<text x="125.7" y="105.2">6</text>
<text x="125.7" y="107.7">7</text>
<text x="45.7" y="111.5">3</text>
<text x="125.7" y="112.8">4</text>
<text x="125.7" y="110.2">5</text>
<text x="45.7" y="116.6">1</text>
<text x="45.7" y="114">2</text>
<text x="125.7" y="117.9">3</text>
<text x="125.7" y="120.4">8</text>
<text x="45.7" y="130.6">2</text>
<text x="45.7" y="128">3</text>
<text x="136.9" y="127" transform="rotate(-90 136.9 127)">1</text>
<text x="45.7" y="133.1">1</text>
<text x="45.7" y="149.6">1</text>
<text x="45.7" y="147.1">2</text>
<text x="45.7" y="144.5">3</text>
</g>
<g font-size="1.8" fill="#009600">
<text x="83.8" y="41.6">D0</text>
<text x="83.8" y="46.6">D2</text>
<text x="83.8" y="49.2">D3</text>
<text x="83.8" y="51.7">D4</text>
<text x="83.8" y="59.3">D710</text>
<text x="83.8" y="56.8">D6</text>
<text x="83.8" y="54.3">D5</text>
<text x="83.8" y="61.9">D811</text>
<text x="83.8" y="64.4">D912</text>
</g>
<g font-size="1.4" fill="#a90000">
<text x="133.6" y="39.1">16</text>
<text x="133.6" y="36.6">30</text>
<text x="159.4" y="36.6">1</text>
<text x="133.6" y="44.2">17</text>
<text x="133.6" y="46.7">18</text>
<text x="159" y="44.2">12</text>
<text x="159" y="46.7">13</text>
<text x="159.4" y="51.8">6</text>
<text x="134" y="59.4">4</text>
<text x="159" y="59.4">14</text>
<text x="159.4" y="54.4">7</text>
<text x="134" y="62">5</text>
<text x="134" y="64.5">8</text>
<text x="159" y="62">15</text>
<text x="159" y="64.5">23</text>
<text x="133.6" y="67.1">27</text>
<text x="133.6" y="69.6">28</text>
<text x="159" y="67.1">24</text>
<text x="159" y="69.6">25</text>
<text x="180.7" y="69.6">LV</text>
<text x="211" y="69.6">HV</text>
<text x="133.6" y="72.1">26</text>
<text x="134" y="74.7">3</text>
<text x="134" y="77.2">9</text>
<text x="159" y="77.2">20</text>
<text x="159" y="72.1">21</text>
<text x="159" y="74.7">22</text>
<text x="180.2" y="74.7">LV1</text>
<text x="180.2" y="77.2">LV2</text>
<text x="210.5" y="74.7">HV1</text>
<text x="210.5" y="77.2">HV2</text>
<text x="133.6" y="79.8">10</text>
<text x="133.6" y="82.3">11</text>
<text x="159" y="79.8">19</text>
<text x="180.2" y="79.8">LV3</text>
<text x="180.2" y="82.3">LV4</text>
<text x="210.5" y="79.8">HV3</text>
<text x="210.5" y="82.3">HV4</text>
<text x="159" y="87.4">29</text>
<text x="159.4" y="87.4">2</text>
<text x="209.6" y="87.4">GND_1</text>
<text x="213.5" y="87.4">2</text>
</g>
<g font-size="1.4" fill="#006464">
<text x="138.2" y="40.1">EN</text>
<text x="138.2" y="37.5">VIN</text>
<text x="153.5" y="37.5">3V3</text>
<text x="138.2" y="45.1">VP</text>
<text x="138.2" y="47.7">VN</text>
<text x="153.3" y="45.1">RX0</text>
<text x="153.6" y="47.7">TX0</text>
<text x="153.3" y="52.8">RX2</text>
<text x="153.6" y="55.3">TX2</text>
<text x="138.2" y="60.4">D2</text>
<text x="138.2" y="62.9">D4</text>
<text x="138.2" y="65.5">D5</text>
<text x="153.3" y="60.4">D22</text>
<text x="153.3" y="62.9">D23</text>
<text x="153.3" y="65.5">D25</text>
<text x="138.2" y="68">D12</text>
<text x="138.2" y="70.5">D13</text>
<text x="153.3" y="68">D26</text>
<text x="153.3" y="70.5">D27</text>
<text x="185.2" y="70.5">LV</text>
<text x="206.4" y="70.5">HV</text>
<text x="138.2" y="73.1">D14</text>
<text x="138.2" y="75.6">D15</text>
<text x="153.3" y="73.1">D32</text>
<text x="153.3" y="75.6">D33</text>
<text x="185.2" y="75.6">LV1</text>
<text x="205.5" y="75.6">HV1</text>
<text x="138.2" y="80.7">D19</text>
<text x="138.2" y="83.2">D21</text>
<text x="138.2" y="78.2">D18</text>
<text x="153.3" y="80.7">D34</text>
<text x="153.3" y="78.2">D35</text>
<text x="185.2" y="78.2">LV2</text>
<text x="185.2" y="80.7">LV3</text>
<text x="185.2" y="83.2">LV4</text>
<text x="205.5" y="78.2">HV2</text>
<text x="205.5" y="80.7">HV3</text>
<text x="205.5" y="83.2">HV4</text>
<text x="153.2" y="88.3">GND</text>
<text x="205.3" y="88.3">GND</text>
</g>
</svg>
